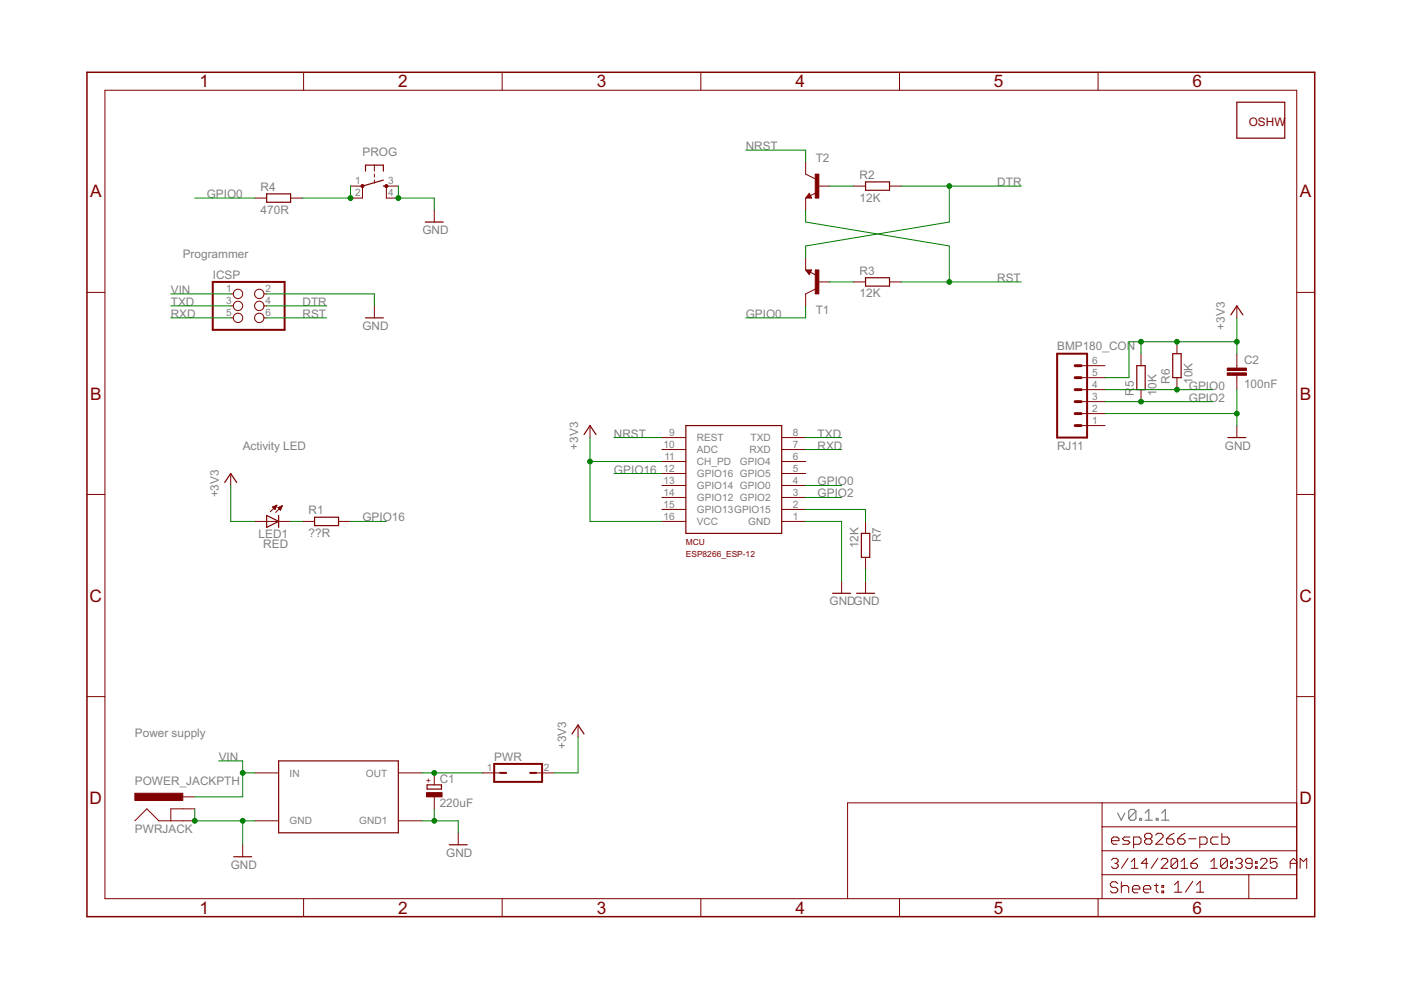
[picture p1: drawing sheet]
<svg xmlns="http://www.w3.org/2000/svg" width="297mm" height="210mm" viewBox="0 0 297 210" stroke-linecap="round" stroke-linejoin="round" font-family="sans-serif">
<path d="M237 172.4l.7 1.5 .8-1.5M240.8 172l-.3-.4h-.8l-.4 .4v1.5M240.8 172v1.5l-.3 .4h-.8l-.4-.4M240.8 172l-1.5 1.5M241.6 173.5h.4v.4h-.4zM242.8 173.9h1.5M242.8 172.4l.8-.8v2.3M245.2 173.5h.3v.4h-.3zM246.3 173.9h1.5M246.3 172.4l.8-.8v2.3" fill="none" stroke="#808080" stroke-width=".25"/>
<path d="M45.1 59.8h15.2v10.1h-15.2zM224.1 75h6.4v17.8h-6.4zM104.8 162h10.1v3.8h-10.1zM106 163.9h1.3M112.4 163.9h1.3" fill="none" stroke="#800000" stroke-width=".42"/>
<path d="M227.9 77.5h1.3M227.9 85.2h1.3M227.9 87.7h1.3M227.9 90.2h1.3M227.9 80.1h1.3M227.9 82.6h1.3" fill="none" stroke="#800000" stroke-width=".61"/>
<g fill="none" stroke="#800000" stroke-width=".21">
<path d="M22.2 19.1h252.7v171.4h-252.7zM64.4 15.3v3.8M106.5 15.3v3.8M148.6 15.3v3.8M190.7 15.3v3.8M232.8 15.3v3.8M74.3 39.5h2.6v2.5h-2.6M79.4 35v1.3M79.4 36.9v.6M79.4 38.2v.6M84.5 39.5h-2.6v2.5h2.6M170.8 34.4v2.5l2 1"/>
<path d="M173.4 39.5h2.5M181 39.5h2.5M188.6 39.5h2.5M54 42h2.5M61.6 42h2.6M92.1 44.5v2.6M170.8 57.2h1.3l-.5 1.1zM170.8 42v2.5M170.8 54.7v2.5M171.6 41l.5 1h-1.3zM171.8 57.7l1.2 .6M173 40.9l-1.2 .6"/>
<path d="M173.4 59.8h2.5M181 59.8h2.5M188.6 59.8h2.5M18.4 62h3.8M48.9 62.3h.6M48.9 64.9h.6M48.9 67.4h.6M56 62.3h.5M56 64.9h.5M56 67.4h.5M79.4 64.9v2.5M172.8 61.3l-2 1v2.6"/>
<path d="M229.2 77.5h5.1M241.9 75v2.5M249.5 72.5v2.5M262.2 64.9v2.5M262.2 75v3M262.2 79.6v3M274.9 62h3.8M125.1 90.2v2.6M140.3 97.9h5.1M140.3 95.3h5.1M140.3 92.8h5.1M165.7 97.9h5.1"/>
<path d="M165.7 95.3h5.1M165.7 92.8h5.1M229.2 90.2h5.1M229.2 87.7h5.1M229.2 85.2h5.1M229.2 82.6h5.1M229.2 80.1h5.1M241.9 82.6v2.6M249.5 80.1v2.5M262.2 90.2v2.6M18.4 104.8h3.8M48.9 100.4v2.5"/>
<path d="M54 110.6h7.6M57.8 107.5h.7M57.9 107.6h.6M58 107.8h.4M58.1 107.4h.5M58.2 107.9h.2M58.3 108h.1M58.4 107.3h.2M58.6 107.1h.1M58.7 107.1l-1.4 1.4M58.7 107.1l-.9 .4M58.7 107.1l-.4 .9-.5-.5"/>
<path d="M58.9 107.6h.8M58.9 107.6l.6 .5M59.1 107.8h.5M59.2 107.9h.4M59.2 107.5h.5M59.3 108h.2M59.4 108.1h.1M59.5 107.4h.3M59.8 107.3h.1M59.8 107.3l-1.4 1.3M59.8 107.3l-.9 .3M59.8 107.3l-.3 .8"/>
<path d="M64.2 110.6h2.5M71.8 110.6h2.5M140.3 110.6h5.1M140.3 108h5.1M140.3 105.5h5.1M140.3 102.9h5.1M140.3 100.4h5.1M165.7 110.6h5.1M165.7 108h5.1M165.7 105.5h5.1M165.7 102.9h5.1M165.7 100.4h5.1"/>
<path d="M183.5 110.6v2.5M183.5 118.2v2.5M274.9 104.8h3.8M178.4 123.3v2.5M183.5 123.3v2.5M18.4 147.7h3.8M122.6 153.7v2.6M274.9 147.7h3.8M28.6 174l2.5-2.5 2.6 2.5h7.6M38.8 169h2.5M41.3 171.5h-5.1v2.5M51.5 179.1v2.6"/>
<path d="M54 163.9h5.1M54 174h5.1M84.5 163.9h5M84.5 174h5M92.1 163.9v2.5M92.1 169v2.5M97.2 176.6v2.5M102.2 163.9h3.8M113.7 163.9h3.8M233.7 170.2v20.3M233.7 175.3h41.2M235.7 178.2h1.5v-.4l-.4-.3h-.7l-.4 .3v.8l.4 .4h.7"/>
<path d="M239.6 177.5h-1.2l-.4 .3 .4 .4h.8l.4 .4-.4 .4h-1.2M240.3 179h1.2l.4-.4v-.8l-.4-.3h-1.2v2.3M243.1 177.8l-.4 .4v.4l.4 .4h.8l.3-.4v-.4l-.3-.4M243.1 177.8l-.4-.3v-.4l.4-.4h.8l.3 .4v.4l-.3 .3M243.1 177.8h.8M245 177.1l.4-.4h.8l.4 .4v.4l-1.6 1.5h1.6M247.4 177.8h1.1l.4 .4v.4l-.4 .4h-.7l-.4-.4zM248.9 176.7l-.8 .4-.7 .7M249.7 177.8h1.2l.3 .4v.4l-.3 .4h-.8l-.4-.4zM251.2 176.7l-.7 .4-.8 .7M252 177.8h1.6M254.4 179h1.1l.4-.4v-.8l-.4-.3h-1.1v2.3"/>
<path d="M258.3 177.5h-1.2l-.4 .3v.8l.4 .4h1.2M259.1 176.7v2.3h1.1l.4-.4v-.8l-.4-.3h-1.1M274.9 170.2h-95.2v20.3M64.4 190.5v3.9M106.5 190.5v3.9M148.6 190.5v3.9M190.7 190.5v3.9M232.8 190.5v3.9M233.7 185.5h41.2M233.7 180.4h41.2M235.6 182.4l.4-.4h.7l.4 .4v.3l-.4 .3M236.4 183h.3"/>
<path d="M236.7 183l.4 .4v.3l-.4 .4h-.7l-.4-.4M237 187.3l-.4-.3h-.8l-.4 .3v.4l.4 .4h.8l.4 .4v.4l-.4 .4h-.8l-.4-.4M237.7 187v2.3M237.7 188.1l.4-.4h.8l.4 .4v1.2M239.2 182l-1.4 2.1M239.9 184.1h1.4M239.9 182.7l.7-.7v2.1M240.1 188.5h1.6v-.4l-.4-.4h-.8l-.4 .4v.8l.4 .4h.8M242.4 188.5h1.6v-.4l-.4-.4h-.8l-.4 .4v.8l.4 .4h.8M243.4 183h-1.4l1-1v2.1M244.8 187.7h.8M245.2 187.3v1.6l.4 .4"/>
<path d="M245.5 182l-1.4 2.1M246.2 182.4l.3-.4h.7l.4 .4v.3l-1.4 1.4h1.4M246.3 187.7h.4v.4h-.4zM246.3 188.9h.4v.4h-.4zM249 187.6l.8-.8v2.4M249 189.2h1.6M249.7 182.4v1.3l-.4 .4h-.7l-.3-.4M249.7 182.4l-.4-.4h-.7l-.3 .4v1.3M249.7 182.4l-1.4 1.3M250.4 184.1h1.4M250.4 182.7l.7-.7v2.1M252.5 183h1.1l.3 .4v.3l-.3 .4h-.8l-.3-.4z"/>
<path d="M252.9 186.8l-1.6 2.4M253.7 189.2h1.5M253.7 187.6l.8-.8v2.4M253.9 182l-.7 .4-.7 .6M256.7 184.1h1.4M256.7 182.7l.7-.7v2.1M260.2 182.4l-.3-.4h-.7l-.4 .4v1.3M260.2 182.4v1.3l-.3 .4h-.7l-.4-.4M260.2 182.4l-1.4 1.3M260.9 182.7h.4v.3h-.4zM260.9 183.7h.4v.4h-.4zM262 182.4l.3-.4h.7l.4 .4v.3l-.4 .3"/>
<path d="M262.7 183h.3M263 183l.4 .4v.3l-.4 .4h-.7l-.3-.4M264.8 185.5v5M265.5 183h-1.1l-.3-.3v-.3l.3-.4h.7l.4 .4v1.3l-.4 .4h-.7l-.3-.4M266.2 182.7h.3v.3h-.3zM266.2 183.7h.3v.4h-.3zM267.2 182.4l.4-.4h.7l.3 .4v.3l-1.4 1.4h1.4M270.7 182h-1.4v1l.7-.3h.4l.3 .3v.7l-.3 .4h-.7l-.4-.4M273.5 183h1.5M275 182.7l-.8-.7-.7 .7v1.4M275.7 184.1v-2.1l.7 .7 .7-.7v2.1"/>
<circle cx="50.5" cy="64.9" r=".99"/>
<circle cx="50.5" cy="67.4" r=".99"/>
<circle cx="50.5" cy="62.3" r=".99"/>
<circle cx="55" cy="64.9" r=".99"/>
<circle cx="55" cy="62.3" r=".99"/>
<circle cx="55" cy="67.4" r=".99"/>
</g>
<g fill="none" stroke="#800000" stroke-width=".25">
<path d="M77.5 36.3v-1.3h3.8v1.3M81.3 39.5h.6M81.3 38.2l-4.4 1.3M183.5 38.6h5.1v1.7h-5.1zM262.2 21.7h10.2v7.6h-10.2zM56.5 41.1h5.1v1.8h-5.1zM90.2 47.1h3.8M171.6 41.5l-.2 .2h.4l-.2-.5-.5 .7h.7M171.8 57.4h-.7l.5 .6 .2-.5h-.4l.2 .2M183.5 58.9h5.1v1.8h-5.1zM77.5 67.4h3.8M241 77.5h1.8v5.1h-1.8z"/>
<path d="M248.6 75h1.8v5.1h-1.8zM261 66.8l1.2-1.9 1.3 1.9M123.8 92.1l1.3-1.9 1.3 1.9M145.4 90.2h20.3v22.9h-20.3zM260.3 92.8h3.8M47.6 102.3l1.3-1.9 1.3 1.9M56.5 109.3l2.6 1.3-2.6 1.2zM59.1 109.3v2.5M66.7 109.7h5.1v1.7h-5.1zM182.6 113.1h1.8v5.1h-1.8zM176.5 125.8h3.8M181.6 125.8h3.8"/>
<path d="M121.3 155.6l1.3-1.9 1.2 1.9M59.1 161.3h25.4v15.3h-25.4zM90.6 166.4h3v.9h-3zM95.2 179.1h3.9M49.6 181.7h3.8"/>
</g>
<g fill="#800000" stroke="#800000" stroke-width=".21">
<path d="M90.4 168.1h3.3v.9h-3.3z"/>
<path d="M28.6 168.2h10.2v1.5h-10.2z"/>
<path d="M260.2 79.1h4.1v.5h-4.1z"/>
<path d="M260.2 78h4.1v.5h-4.1z"/>
<path d="M172.8 57.2h.8v5.1h-.8z"/>
<path d="M172.8 36.9h.8v5.1h-.8z"/>
</g>
<g fill="#800000" stroke="#800000" stroke-width=".21">
<path d="M76.6 39.2h.5v.5h-.5z" fill-rule="evenodd"/>
<path d="M81.7 39.2h.5v.5h-.5z" fill-rule="evenodd"/>
</g>
<path d="M18.4 15.3h260.3v179.1h-260.3z" fill="none" stroke="#800000" stroke-width=".32"/>
<g fill="none" stroke="#008000" stroke-width=".21">
<path d="M74.3 39.5v2.5h-10.1M84.5 39.5v2.5h7.6v2.5M158.1 31.8h12.7v2.6M175.9 39.5h5.1M191.1 39.5h25.4M201.3 39.5v7.6l-30.5 5.1v2.5M41.3 42h12.7M170.8 44.5v2.6l30.5 5.1v7.6M175.9 59.8h5.1M191.1 59.8h25.4M36.2 62.3h12.7M36.2 64.9h12.7"/>
<path d="M36.2 67.4h12.7M56.5 62.3h22.9v2.6M56.5 64.9h12.7M56.5 67.4h12.7M170.8 64.9v2.5h-12.7M241.9 72.5v2.5M262.2 67.4v7.6M262.2 72.5h-22.8v7.6h-5.1M125.1 92.8v17.8h15.2M125.1 97.9h15.2M130.2 92.8h10.1M170.8 92.8h7.6"/>
<path d="M170.8 95.3h7.6M234.3 87.7h27.9M234.3 82.6h22.9M234.3 85.2h22.9M262.2 82.6v7.6M48.9 102.9v7.7h5.1M61.6 110.6h2.6M74.3 110.6h7.6M130.2 100.4h10.1M170.8 110.6h7.6v12.7M170.8 108h12.7v2.6M170.8 102.9h7.6"/>
<path d="M170.8 105.5h7.6M183.5 120.7v2.6M122.6 156.3v7.6h-5.1M41.3 171.5v2.5h12.7M46.4 161.3h5.1v7.7h-10.2M51.5 174v5.1M51.5 163.9h2.5M89.5 174h7.7v2.6M89.5 163.9h12.7M92.1 171.5v2.5"/>
</g>
<g fill="#008000" stroke="#008000" stroke-width=".21">
<circle cx="262.2" cy="87.7" r=".51"/>
<circle cx="92.1" cy="174" r=".51"/>
<circle cx="84.5" cy="42" r=".51"/>
<circle cx="41.3" cy="174" r=".51"/>
<circle cx="51.5" cy="174" r=".51"/>
<circle cx="51.5" cy="163.9" r=".51"/>
<circle cx="125.1" cy="97.9" r=".51"/>
<circle cx="262.2" cy="72.5" r=".51"/>
<circle cx="249.5" cy="72.5" r=".51"/>
<circle cx="241.9" cy="72.5" r=".51"/>
<circle cx="201.3" cy="39.5" r=".51"/>
<circle cx="201.3" cy="59.8" r=".51"/>
<circle cx="74.3" cy="42" r=".51"/>
<circle cx="249.5" cy="82.6" r=".51"/>
<circle cx="241.9" cy="85.2" r=".51"/>
<circle cx="92.1" cy="163.9" r=".51"/>
</g>
<g font-size="4.1" fill="#800000">
<text x="42.3" y="18.5">1</text>
<text x="84.4" y="18.5">2</text>
<text x="126.5" y="18.5">3</text>
<text x="168.6" y="18.5">4</text>
<text x="210.7" y="18.5">5</text>
<text x="252.9" y="18.5">6</text>
<text x="19.1" y="41.9">A</text>
<text x="275.6" y="41.9">A</text>
<text x="19.1" y="84.7">B</text>
<text x="275.6" y="84.7">B</text>
<text x="19" y="127.6">C</text>
<text x="275.5" y="127.6">C</text>
<text x="19" y="170.4">D</text>
<text x="275.5" y="170.4">D</text>
<text x="42.3" y="193.7">1</text>
<text x="84.4" y="193.7">2</text>
<text x="126.5" y="193.7">3</text>
<text x="168.6" y="193.7">4</text>
<text x="210.7" y="193.7">5</text>
<text x="252.9" y="193.7">6</text>
</g>
<text font-size="2.8" fill="#800000" x="264.8" y="26.8">OSHW</text>
<g font-size="2.8" fill="#808080">
<text x="76.8" y="33.1">PROG</text>
<text x="158.1" y="31.8">NRST</text>
<text x="172.9" y="34.4">T2</text>
<text x="43.8" y="42">GPIO0</text>
<text x="55.3" y="40.5">R4</text>
<text x="182.2" y="38">R2</text>
<text x="211.4" y="39.5">DTR</text>
<text x="55.3" y="45.3">470R</text>
<text x="182.2" y="42.8">12K</text>
<text x="89.5" y="49.6">GND</text>
<text x="38.8" y="54.7">Programmer</text>
<text x="45.1" y="59.1">ICSP</text>
<text x="182.2" y="58.3">R3</text>
<text x="211.4" y="59.8">RST</text>
<text x="36.2" y="62.3">VIN</text>
<text x="36.2" y="64.8">TXD</text>
<text x="64.1" y="64.8">DTR</text>
<text x="182.2" y="63.1">12K</text>
<text x="36.2" y="67.4">RXD</text>
<text x="64.1" y="67.4">RST</text>
<text x="76.8" y="69.9">GND</text>
<text x="158.1" y="67.4">GPIO0</text>
<text x="172.9" y="66.6">T1</text>
<text x="259.7" y="69.9" transform="rotate(-90 259.7 69.9)">+3V3</text>
<text x="224.1" y="74.2">BMP180_CON</text>
<text x="263.8" y="77.2">C2</text>
<text x="240.4" y="83.9" transform="rotate(-90 240.4 83.9)">R</text>
<text x="240.4" y="82.1" transform="rotate(-90 240.4 82.1)">5</text>
<text x="245.2" y="83.9" transform="rotate(-90 245.2 83.9)">1</text>
<text x="245.2" y="82.5" transform="rotate(-90 245.2 82.5)">0K</text>
<text x="248" y="81.4" transform="rotate(-90 248 81.4)">R6</text>
<text x="252.1" y="82.6">GPIO0</text>
<text x="252.8" y="81.4" transform="rotate(-90 252.8 81.4)">10K</text>
<text x="263.8" y="82.2">100nF</text>
<text x="252.1" y="85.2">GPIO2</text>
<text x="51.5" y="95.3">Activity LED</text>
<text x="122.6" y="95.3" transform="rotate(-90 122.6 95.3)">+3V3</text>
<text x="130.2" y="92.8">NRST</text>
<text x="173.3" y="92.8">TXD</text>
<text x="173.3" y="95.3">RXD</text>
<text x="224.1" y="95.3">RJ11</text>
<text x="259.7" y="95.3">GND</text>
<text x="130.2" y="100.4">GPIO16</text>
<text x="46.4" y="105.5" transform="rotate(-90 46.4 105.5)">+3V3</text>
<text x="173.3" y="102.9">GPIO0</text>
<text x="173.3" y="105.5">GPIO2</text>
<text x="65.4" y="113.9">??R</text>
<text x="65.4" y="109.1">R1</text>
<text x="76.8" y="110.6">GPIO16</text>
<text x="54.8" y="114.1">LED1</text>
<text x="55.8" y="116.3">RED</text>
<text x="182" y="116.3" transform="rotate(-90 182 116.3)">12K</text>
<text x="186.8" y="115" transform="rotate(-90 186.8 115)">R7</text>
<text x="175.9" y="128.3">GNDGND</text>
<text x="28.6" y="156.3">Power supply</text>
<text x="46.4" y="161.3">VIN</text>
<text x="104.8" y="161.3">PWR</text>
<text x="120" y="158.8" transform="rotate(-90 120 158.8)">+3V3</text>
<text x="28.6" y="166.4">POWER_JACKPTH</text>
<text x="93.2" y="165.9">C1</text>
<text x="93.2" y="171">220uF</text>
<text x="28.6" y="176.6">PWRJACK</text>
<text x="48.9" y="184.2">GND</text>
<text x="94.6" y="181.7">GND</text>
</g>
<g font-size="2.4" fill="#808080">
<text x="75.3" y="39.1">1</text>
<text x="75.3" y="41.6">2</text>
<text x="82.3" y="39.1">3</text>
<text x="82.3" y="41.6">4</text>
<text x="47.9" y="62">1</text>
<text x="47.9" y="64.5">3</text>
<text x="56.3" y="62">2</text>
<text x="56.3" y="64.5">4</text>
<text x="47.9" y="67">5</text>
<text x="56.3" y="67">6</text>
<text x="231.6" y="77.2">6</text>
<text x="231.6" y="82.3">4</text>
<text x="231.6" y="79.7">5</text>
<text x="231.6" y="89.9">1</text>
<text x="231.6" y="87.3">2</text>
<text x="231.6" y="84.8">3</text>
<text x="140.7" y="95">10</text>
<text x="141.9" y="92.4">9</text>
<text x="147.8" y="93.5">REST</text>
<text x="159.1" y="93.5">TXD</text>
<text x="168.1" y="95">7</text>
<text x="168.1" y="92.4">8</text>
<text x="140.7" y="100">12</text>
<text x="140.9" y="97.5">11</text>
<text x="147.8" y="96.1">ADC</text>
<text x="147.8" y="98.6">CH_PD</text>
<text x="147.8" y="101.2">GPIO16 GPIO5</text>
<text x="156.9" y="98.6">GPIO4</text>
<text x="158.9" y="96.1">RXD</text>
<text x="168.1" y="100">5</text>
<text x="168.1" y="97.5">6</text>
<text x="140.7" y="102.6">13</text>
<text x="140.7" y="105.1">14</text>
<text x="140.7" y="107.7">15</text>
<text x="147.8" y="103.7">GPIO14 GPIO0</text>
<text x="147.8" y="106.2">GPIO12 GPIO2</text>
<text x="168.1" y="107.7">2</text>
<text x="168.1" y="105.1">3</text>
<text x="168.1" y="102.6">4</text>
<text x="140.7" y="110.2">16</text>
<text x="147.8" y="108.8">GPIO13GPIO15</text>
<text x="147.8" y="111.3">VCC</text>
<text x="158.6" y="111.3">GND</text>
<text x="168.1" y="110.2">1</text>
<text x="61.4" y="164.6">IN</text>
<text x="77.6" y="164.6">OUT</text>
<text x="103.2" y="163.5">1</text>
<text x="115.3" y="163.5">2</text>
<text x="61.4" y="174.8">GND</text>
<text x="76.2" y="174.8">GND1</text>
</g>
<g font-size="2" fill="#800000">
<text x="145.4" y="118.2">ESP8266_ESP-12</text>
<text x="145.4" y="115.6">MCU</text>
<text x="91.5" y="166" transform="rotate(-90 91.5 166)">+</text>
</g>
</svg>
